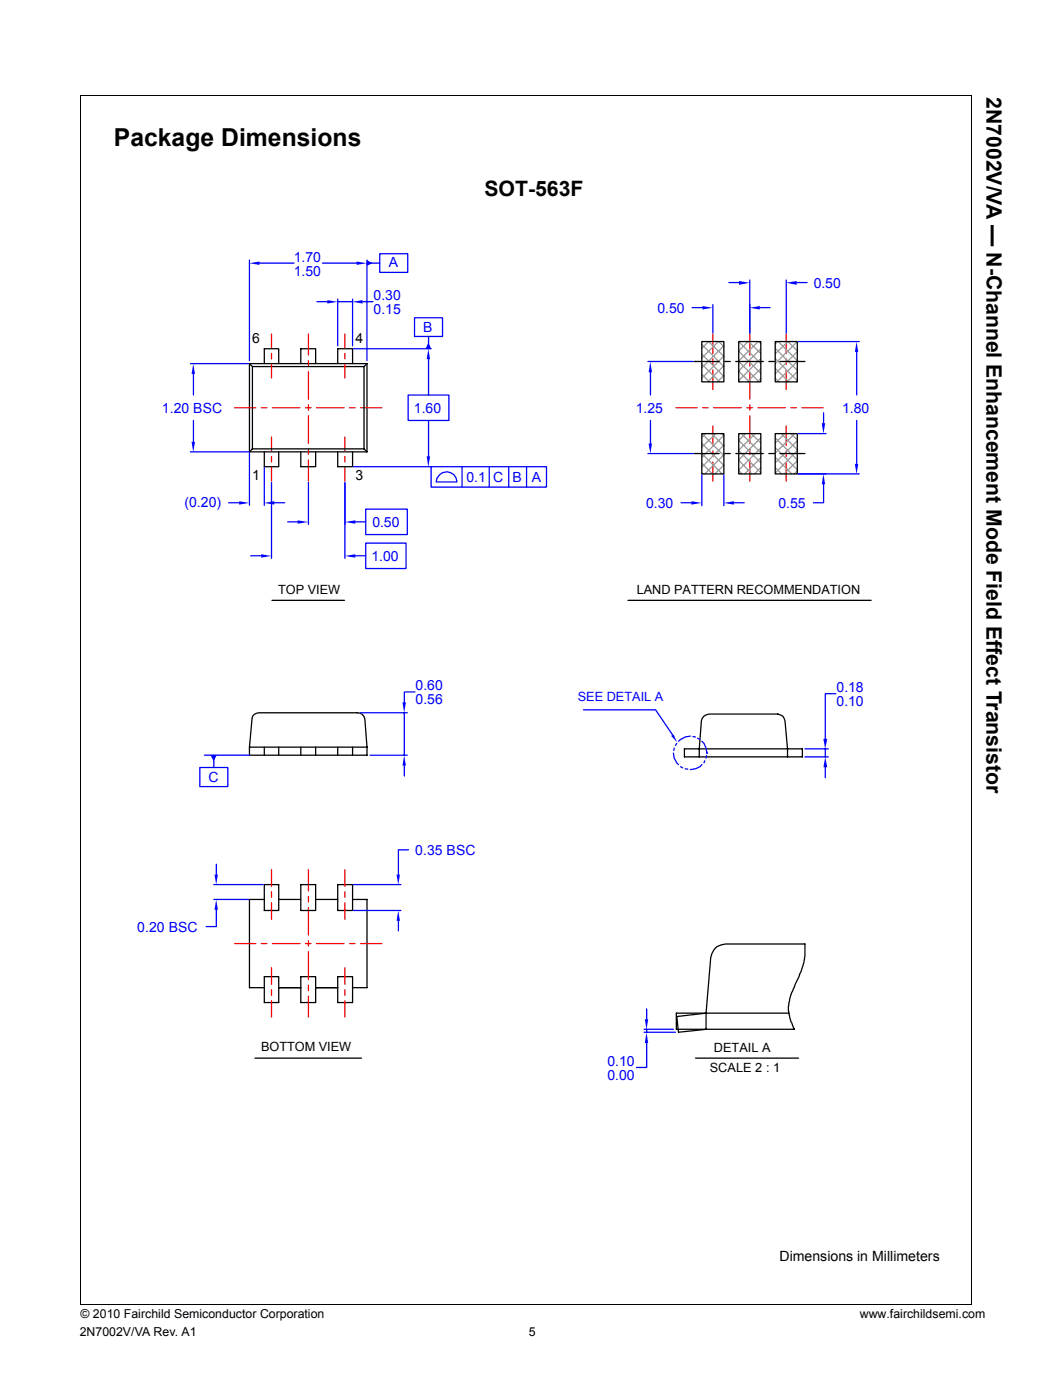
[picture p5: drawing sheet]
<svg xmlns="http://www.w3.org/2000/svg" width="210mm" height="279mm" viewBox="0 0 210 279" stroke-linecap="round" stroke-linejoin="round" font-family="sans-serif">
<path d="M16 19h178M16 19v241.4M193.9 19v241.4M16 260.4h177.9" fill="none" stroke="#000" stroke-width=".2"/>
<path d="M22.5 41h164.9v184.4h-164.9z" fill="#fff"/>
<path d="M138.8 211.2h20.5M140.9 202.2l.9-11.1a3 3 0 0 1 3-2.7h15.8v2.5l-.2 1.1-1 2.9-1.4 3.1-.7 2.8v1l.3 1.2 .9 2.4h-23.5v-3.2h22.4M140.9 202.2v3.2M140.9 202.2l-5.9 .7 .4 3.1 5.6-.6" fill="none" stroke="#000" stroke-width=".25"/>
<path d="M128.5 205.4h5.9M128.5 206h6.3M129 208.1v4.9h-2M129 201.3v2.1M129 205.4v.6" fill="none" stroke="#00f" stroke-width=".25"/>
<g fill="#00f">
<path d="M128.7 203.4h.6l-.3 2z"/>
<path d="M129 206l.3 2.2h-.6z"/>
</g>
<g fill="none" stroke="#000" stroke-width=".25">
<path d="M49.8 72.6l.6 .6M52.7 72.6v-3h2.9v3M60 72.6v-3h3v3M67.4 72.6v-3h2.9v3M72.6 73.2h-22.2v16.4M73.2 72.6h-23.4v17.6M73.2 72.6v17.6M73.2 72.6l-.6 .6v16.4h-22.2M140 68.2h4.4v8h-4.4zM147.4 68.2h4.4v8h-4.4zM154.7 68.2h4.4v8h-4.4zM49.8 90.2h23.4"/>
<path d="M50.4 89.6l-.6 .6M52.7 90.2v2.9h2.9v-2.9M60 90.2v2.9h3v-2.9M67.4 90.2v2.9h2.9v-2.9M72.6 89.6l.6 .6M140 86.5h4.4v8.1h-4.4zM147.4 86.5h4.4v8.1h-4.4zM154.7 86.5h4.4v8.1h-4.4zM54.3 119.8h14.4M125.3 119.8h48.5M49.8 149.1v1.6h23.4v-1.6M49.8 149.1l.5-5.6a1.31 1.31 0 0 1 1.4-1.3h19.6a1.46 1.46 0 0 1 1.5 1.3l.4 5.6"/>
<path d="M49.8 149.1h23.4M52.7 149.1v1.6M55.6 149.1v1.6M60 149.1v1.6M63 149.1v1.6M67.4 149.1v1.6M70.3 149.1v1.6M136.6 149.4h23.5v1.7h-23.5zM139.5 151.1l.4-7.2a1.63 1.63 0 0 1 1.6-1.4h13.7a1.45 1.45 0 0 1 1.4 1.4l.5 5.5v1.7M52.7 176.5h2.9v5.2h-2.9zM52.7 179.5h-2.9v17.6h2.9M55.6 179.5h4.4"/>
<path d="M60 176.5h3v5.2h-3zM63 179.5h4.4M67.4 176.5h2.9v5.2h-2.9zM70.3 179.5h2.9v17.6h-2.9M52.7 194.9h2.9v5.2h-2.9zM55.6 197.1h4.4M60 194.9h3v5.2h-3zM63 197.1h4.4M67.4 194.9h2.9v5.2h-2.9zM50.9 211.2h21.2"/>
</g>
<g fill="none" stroke="#f00" stroke-width=".25">
<path d="M54.2 66.6v2.8M54.2 70.5v1.1M54.2 72.7v2.7M61.5 66.6v4.3M61.5 72v1.1M61.5 74.2v5.5M142.2 66.6v3.9M142.2 71.6v1.1M142.2 73.8v3.9M149.6 66.6v4.3M149.6 72v1.1M149.6 74.2v5.5"/>
<path d="M156.9 66.6v3.9M156.9 71.6v1.1M156.9 73.8v3.9M46.8 81.4h4.2M52.1 81.4h1.1M54.2 87.2v2.8M54.2 91.1v1.1M54.2 93.3v2.7M54.3 81.4h5.5M60.9 81.4h1.1M61.5 80.8v1.1M61.5 83v5.5"/>
<path d="M61.5 89.6v1.1M61.5 91.8v4.2M63.2 81.4h5.5M68.8 87.2v2.8M68.8 91.1v1.1M68.8 93.3v2.7M69.8 81.4h1.1M72 81.4h4.2M134.9 81.4h4.2M140.2 81.4h1.1M142.2 85v3.9M142.2 90v1.1"/>
<path d="M142.2 92.2v3.8M142.4 81.4h5.5M149 81.4h1.1M149.6 80.8v1.1M149.6 83v5.5M149.6 89.6v1.1M149.6 91.8v4.2M151.2 81.4h5.5M156.9 85v3.9M156.9 90v1.1M156.9 92.2v3.8M157.8 81.4h1.1"/>
<path d="M160 81.4h4.2M54.2 173.6v3.3M54.2 178v1.1M61.5 173.6v4.2M61.5 178.9v1.1M68.8 173.6v3.3M68.8 178v1.1M46.8 188.3h4.2M52.1 188.3h1.1M54.2 193.1v3.3M54.2 197.5v1.1M54.2 199.7v3.3"/>
<path d="M54.2 180.2v3.3M54.3 188.3h5.5M60.9 188.3h1.1M61.5 181.1v5.5M61.5 187.7v1.1M61.5 189.9v5.6M61.5 196.6v1.1M61.5 198.8v4.2M63.2 188.3h5.5M68.8 193.1v3.3M68.8 197.5v1.1M68.8 199.7v3.3"/>
<path d="M68.8 180.2v3.3M69.8 188.3h1.1M72 188.3h4.2"/>
</g>
<g fill="none" stroke="#989898" stroke-width=".25">
<path d="M140 69.5l1.4-1.3 3 2.9M140 74.7l1.6 1.5M140 72.7l3.6 3.5M140 70.7l4.4 4.4M140 68.8l4.4 4.4M143.3 68.2l-3.3 3.3M143.4 68.2l1 1M144.4 69l-4.4 4.4M144.4 71l-4.4 4.4M144.4 73l-3.2 3.2M144.4 74.9l-1.2 1.3M147.4 76l.1 .2"/>
<path d="M147.4 74.1l2.1 2.1M147.4 72.1l4.1 4.1M147.4 70.1l4.4 4.4M147.4 68.2l4.4 4.4M149.3 68.2l-1.9 1.8M149.3 68.2l2.5 2.3M151.8 68.6l-.5-.4-3.9 3.9M151.8 69.6l-4.4 4.4M151.8 71.6l-4.4 4.4M151.8 73.6l-2.7 2.6M151.8 75.5l-.7 .7M154.7 75.5l.7 .7"/>
<path d="M154.7 73.5l2.7 2.7M154.7 71.6l4.4 4.4M154.7 69.5l4.4 4.4M155.2 68.2l-.5 .5M155.3 68.2l3.8 3.8M159.1 70l-1.9-1.8-2.5 2.4M159.1 68.2l-4.4 4.4M159.1 70.2l-4.4 4.4M159.1 72.1l-4.1 4.1M159.1 74.2l-2.1 2M159.1 76.1l-.1 .1M140 94.4l.2 .2"/>
<path d="M140 92.5l2.1 2.1M140 90.5l4.1 4.1M140 88.5l4.4 4.4M140 86.5l4.4 4.4M140.8 86.5l-.8 .8M142 86.5l2.4 2.5M142.8 86.5l-2.8 2.7M143.9 86.5l.5 .5M144.4 86.9l-4.4 4.4M144.4 88.8l-4.4 4.4M144.4 90.8l-3.8 3.8M144.4 92.8l-1.7 1.8"/>
<path d="M147.4 93.9l.7 .7M147.4 91.9l2.6 2.7M147.4 89.9l4.4 4.4M147.9 86.5l3.9 3.8M148.8 86.5l-1.4 1.4 4.4 4.5M149.9 86.5l1.9 1.9M150.7 86.5l-3.3 3.3M151.8 87.4l-4.4 4.4M151.8 89.4l-4.4 4.4M151.8 91.4l-3.2 3.2M151.8 93.3l-1.3 1.3M154.7 93.3l1.2 1.3"/>
<path d="M154.7 91.3l3.3 3.3M154.7 89.3l4.4 4.4M154.7 87.4l4.4 4.4M155.9 86.5l3.2 3.3M156.6 86.5l-1.9 1.9M157.8 86.5l1.3 1.3M158.6 86.5l-3.9 3.9M159.1 88l-4.4 4.4M159.1 89.9l-4.4 4.5M159.1 92l-2.6 2.6M159.1 93.9l-.6 .7"/>
</g>
<path d="M49.8 51.9v20.1M51.8 52.5h6.9M64.3 52.5h6.9M73.2 51.9v20.1" fill="none" stroke="#00f" stroke-width=".25"/>
<g fill="#00f">
<path d="M49.7 52.5l2.1-.3v.7z"/>
<path d="M71.2 52.2l2 .3-2 .4z"/>
</g>
<path d="M68.8 66.6v2.8M68.8 70.5v1.1M68.8 72.7v2.7" fill="none" stroke="#f00" stroke-width=".25"/>
<path d="M61.5 96.3v8.4M68.8 96.3v8.4M57.4 104.1h2M70.9 104.1h2.1" fill="none" stroke="#00f" stroke-width=".25"/>
<g fill="#00f">
<path d="M59.4 103.8l2.1 .4-2.1 .3z"/>
<path d="M68.8 104.2l2.1-.4v.7z"/>
</g>
<path d="M54.2 96.3v15.1M68.8 96.4v15M50 110.9h2.1M70.9 110.9h2.1M73 101.6h8.3v5.1h-8.3z" fill="none" stroke="#00f" stroke-width=".25"/>
<g fill="#00f">
<path d="M52.1 110.6l2 .4-2 .3z"/>
<path d="M68.8 111l2.1-.4v.7z"/>
</g>
<path d="M67.4 59.7v9.3M70.3 59.7v9.3M63.2 60.2h2.2M67.4 60.2h2.9M72.4 60.2h2M73 108.4h8v5.1h-8z" fill="none" stroke="#00f" stroke-width=".25"/>
<g fill="#00f">
<path d="M65.3 59.9l2.1 .3-2.1 .4z"/>
<path d="M70.3 60.2l2-.3v.7z"/>
</g>
<path d="M82.8 138.1h-2.1v2M71.9 142.2h9.4M73.8 150.7h7.5M80.7 142.2v8.5M80.7 152.7v2.2" fill="none" stroke="#00f" stroke-width=".25"/>
<g fill="#00f">
<path d="M80.6 150.7l.4 2.1h-.7z"/>
<path d="M80.3 140.2h.7l-.4 2.1z"/>
</g>
<path d="M49.8 90.3v10.5M52.7 93.3v7.5M45.6 100.3h2.1M54.8 100.3h2" fill="none" stroke="#00f" stroke-width=".25"/>
<g fill="#00f">
<path d="M52.7 100.4l2-.4v.7z"/>
<path d="M47.7 100l2 .4-2 .3z"/>
</g>
<g fill="none" stroke="#00f" stroke-width=".25">
<path d="M116.4 141.7h14.4l3.4 5M134.4 150.3l.1 1 .9 1.3M134.5 149.3l-.1 .5M135 148.3l-.2 .5M135.8 153l.4 .3M136.7 153.4l.5 .1M137.7 146.9l-1 .2-1.3 .8M138.3 147l.5 .1M139.2 147.3l.5 .3M140 147.9a4.2 4.2 0 0 1 1.1 2.4M140 152.6l-.3 .4-.9 .4-1.1 .2M140.6 151.8l-.1 .4"/>
<path d="M141 150.8l-.1 .5"/>
</g>
<path d="M133.9 146.9l.5-.3 .7 1.5z" fill="#00f"/>
<path d="M159.3 68.2h12.1M170.9 70.2v8.6M159.3 94.6h12.1M170.9 83.9v8.6" fill="none" stroke="#00f" stroke-width=".25"/>
<g fill="#00f">
<path d="M170.6 92.6h.6l-.3 2z"/>
<path d="M170.9 68.2l.3 2h-.6z"/>
</g>
<path d="M140 94.8v6.1M144.4 94.8v6.1M135.9 100.3h2.1M146.5 100.3h2" fill="none" stroke="#00f" stroke-width=".25"/>
<g fill="#00f">
<path d="M144.4 100.4l2-.4v.7z"/>
<path d="M138 100l2 .4-2 .3z"/>
</g>
<path d="M138.5 72.1h5M144.6 72.1h1.1M146.8 72.1h5.5M153.4 72.1h1.1M155.6 72.1h5M138.5 90.5h5M144.6 90.5h1.1M146.8 90.5h5.5M153.4 90.5h1.1M155.6 90.5h5" fill="none" stroke="#000" stroke-width=".25"/>
<path d="M129.3 72.1h9M129.8 74.3v4.5M129.3 90.5h9M129.8 83.9v4.6" fill="none" stroke="#00f" stroke-width=".25"/>
<g fill="#00f">
<path d="M129.4 88.5h.7l-.3 2z"/>
<path d="M129.8 72.2l.3 2.1h-.7z"/>
</g>
<path d="M138.1 61.4h2.1M142.2 60.8v5.7M149.6 60.8v5.7M151.6 61.4h2.1" fill="none" stroke="#00f" stroke-width=".25"/>
<g fill="#00f">
<path d="M149.6 61.4l2-.3v.7z"/>
<path d="M140.2 61.1l2 .3-2 .4z"/>
</g>
<path d="M145.4 56.4h2.1M149.6 55.9v10.6M156.9 55.9v10.6M159 56.4h2" fill="none" stroke="#00f" stroke-width=".25"/>
<g fill="#00f">
<path d="M147.5 56.1l2.1 .3-2.1 .4z"/>
<path d="M156.8 56.4l2.2-.3v.7z"/>
</g>
<path d="M159.3 86.5h5.5M159.3 94.6h5.5M164.3 96.6v3.7h-2M164.3 82.4v2" fill="none" stroke="#00f" stroke-width=".25"/>
<g fill="#00f">
<path d="M164 84.5h.6l-.3 2.1z"/>
<path d="M164.3 94.6l.3 2h-.6z"/>
</g>
<path d="M38 72.6h11.6M38.6 74.6v4.2M38 90.2h11.6M38.6 83.9v4.2" fill="none" stroke="#00f" stroke-width=".25"/>
<g fill="#00f">
<path d="M38.2 88.2h.7l-.3 2z"/>
<path d="M38.6 72.6l.3 2h-.7z"/>
</g>
<path d="M42.7 179.5h6.9M42.7 176.5h9.8M43.2 172.5v2M43.2 181.5v3.4h-2.1" fill="none" stroke="#00f" stroke-width=".25"/>
<g fill="#00f">
<path d="M42.8 174.5h.7l-.4 2.1z"/>
<path d="M43.1 179.5l.4 2.1h-.7z"/>
</g>
<path d="M70.5 176.5h9.5M81.5 169.6h-2v4.9M70.5 181.7h9.5M79.5 183.7v2.1" fill="none" stroke="#00f" stroke-width=".25"/>
<g fill="#00f">
<path d="M79.5 181.7l.3 2.1h-.7z"/>
<path d="M79.1 174.5h.7l-.3 2.1z"/>
</g>
<path d="M166.8 138.4h-2.1v9M160.6 151.1h4.7M160.6 149.4h4.7M164.7 149.4v1.7M164.7 153.1v2.1" fill="none" stroke="#00f" stroke-width=".25"/>
<g fill="#00f">
<path d="M164.6 151.1l.5 2h-.8z"/>
<path d="M164.3 147.4h.8l-.5 2.1z"/>
</g>
<path d="M73.2 52.5h2.6M86 93.1h23v4.1h-23zM87.7 94.8a2.05 2.05 0 0 1 2.2-.5 2.05 2.05 0 0 1 1.3 1.9h-4.2l.2-.8zM92.2 93.1v4.1M97.6 93.1v4.1M101.5 93.1v4.1M105.1 93.1v4.1" fill="none" stroke="#00f" stroke-width=".25"/>
<path d="M73.2 51.9l1.2 .6-1.2 .5z" fill="#00f"/>
<path d="M75.8 50.6h5.6v3.8h-5.6zM85.5 67.1v2.5" fill="none" stroke="#00f" stroke-width=".25"/>
<path d="M85.5 68.4l.6 1.2h-1.2z" fill="#00f"/>
<path d="M82.7 63.4h5.6v3.7h-5.6zM42.7 150.7v2.5" fill="none" stroke="#00f" stroke-width=".25"/>
<path d="M42 150.7h1.2l-.6 1.2z" fill="#00f"/>
<path d="M70.5 69.6h15.5M85.5 71.6v7.2M70.5 93.1h15.5M85.5 83.9v7.1M39.9 153.2h5.6v3.8h-5.6zM40.8 150.7h9" fill="none" stroke="#00f" stroke-width=".25"/>
<g fill="#00f">
<path d="M85.1 91.1h.7l-.3 2.1z"/>
<path d="M85.5 69.6l.3 2.1h-.7z"/>
</g>
<path d="M81.4 78.8h8.2v5.1h-8.2z" fill="none" stroke="#00f" stroke-width=".25"/>
<text font-size="4.9" x="22.7" y="29.2">Package Dimensions</text>
<g font-size="4.2">
<text x="196.8" y="19.4" transform="rotate(90 196.8 19.4)">2N7002V/VA — N-Channel Enhancement Mode Field Effect Transistor</text>
<text x="96.7" y="39.1">SOT-563F</text>
</g>
<g font-size="2.8" fill="#00f">
<text x="58.6" y="52.2">1.70</text>
<text x="77.6" y="53.4">A</text>
<text x="58.6" y="55">1.50</text>
<text x="74.6" y="59.9">0.30</text>
<text x="162.4" y="57.4">0.50</text>
<text x="74.6" y="62.7">0.15</text>
<text x="131.2" y="62.4">0.50</text>
<text x="84.5" y="66.2">B</text>
<text x="32.3" y="82.4">1.20 BSC</text>
<text x="82.6" y="82.4">1.60</text>
<text x="126.9" y="82.4">1.25</text>
<text x="168" y="82.4">1.80</text>
<text x="36.8" y="101.1">(0.20)</text>
<text x="93.1" y="96.2">0.1</text>
<text x="98.4" y="96.2">C</text>
<text x="102.2" y="96.2">B</text>
<text x="106.1" y="96.2">A</text>
<text x="128.9" y="101.4">0.30</text>
<text x="155.3" y="101.4">0.55</text>
<text x="74.3" y="105.2">0.50</text>
<text x="74.1" y="112">1.00</text>
<text x="82.9" y="137.8">0.60</text>
<text x="82.9" y="140.6">0.56</text>
<text x="166.9" y="138.1">0.18</text>
<text x="166.9" y="140.9">0.10</text>
<text x="41.6" y="156">C</text>
<text x="82.8" y="170.6">0.35 BSC</text>
<text x="27.4" y="186">0.20 BSC</text>
<text x="121.2" y="212.7">0.10</text>
<text x="121.2" y="215.5">0.00</text>
</g>
<g font-size="2.8">
<text x="50.3" y="68.4">6</text>
<text x="70.9" y="68.4">4</text>
<text x="50.3" y="95.8">1</text>
<text x="70.9" y="95.8">3</text>
<text x="155.5" y="251.7">Dimensions in Millimeters</text>
</g>
<g font-size="2.5">
<text x="55.5" y="118.5">TOP VIEW</text>
<text x="127" y="118.5">LAND PATTERN RECOMMENDATION</text>
<text x="52.1" y="209.8">BOTTOM VIEW</text>
<text x="141.6" y="213.9">SCALE 2 : 1</text>
<text x="142.5" y="210">DETAIL A</text>
<text x="16" y="263">© 2010 Fairchild Semiconductor Corporation</text>
<text x="171.6" y="263">www.fairchildsemi.com</text>
<text x="15.9" y="266.7">2N7002V/VA Rev. A1</text>
<text x="105.5" y="266.7">5</text>
</g>
<text font-size="2.5" fill="#00f" x="115.3" y="139.8">SEE DETAIL A</text>
</svg>
